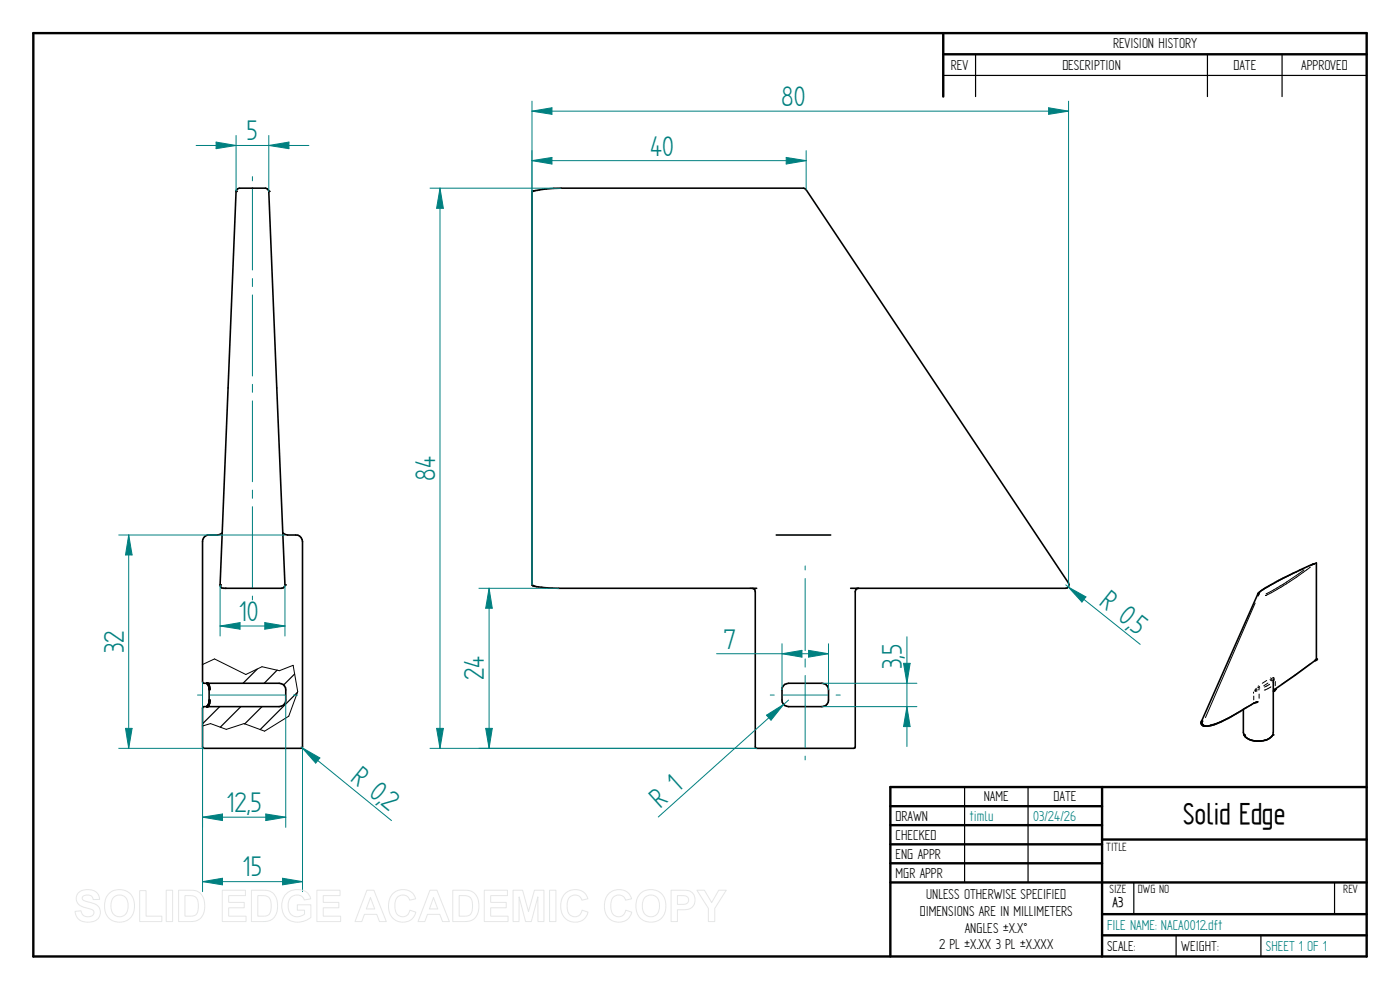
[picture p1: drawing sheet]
<svg xmlns="http://www.w3.org/2000/svg" width="297mm" height="210mm" viewBox="0 0 297 210" stroke-linecap="round" stroke-linejoin="round" font-family="sans-serif">
<g fill="none" stroke="#000" stroke-width=".51">
<path d="M7.1 7h282.8v195.9h-282.8zM200.1 7v13.5M200.1 11.5h89.8M188.9 171h44.9M188.9 175h44.9M188.9 179.1h44.9M233.8 167v35.9M233.8 178.1h56.1M289.9 167h-101v35.9M188.9 183.1h44.9M188.9 187.2h101M233.8 193.9h56.1"/>
<path d="M233.8 198.4h56.1"/>
</g>
<g fill="none" stroke="#000" stroke-width=".25">
<path d="M200.1 16h89.8M207 11.5v9M256.2 11.5v9M272 11.5v9M46.6 149.9l-3.6 3.6M51.1 149.9l-4.4 4.4M54.6 141.9l-3 3M55.6 149.9l-3.7 3.7M58.8 142.2l-2.8 2.7M62.5 143l-2.3 2.3M63.1 146.9l-7.9 7.9M204.6 167v20.2"/>
<path d="M218.1 167v20.2M240.5 187.3v6.6M249.5 198.4v4.5M267.5 198.4v4.5M283.1 187.3v6.6"/>
</g>
<g fill="none" stroke="#000" stroke-width=".34">
<path d="M50.8 39.9l-.4 .1-.3 .6M50.8 39.9h5.5l.4 .1 .3 .6M50.1 40.6l-3.4 83.5 .3 .6 .4 .1h12.3l.7-.4 .1-.3-3.5-83.5M112.9 40.6v83.5l.1 .1M112.9 40.6l3-.5 3.1-.2 51.8 .1 55.9 83.7a.74 .74 0 0 1-.6 1.1h-45.6M47.2 113l-.5 .4-.6 .1h-1.7a1.34 1.34 0 0 0-1.4 1.4l.1 30h16.1a1.34 1.34 0 0 1 1.4 1.4v2.2a1.4 1.4 0 0 1-1.4 1.4l-16.1 .1v8.7h21l.1-43.8a1.42 1.42 0 0 0-1.5-1.4h-1.7l-.5-.1-.5-.4M164.7 113.5h11.5M278 120l1.3-.6v20.4M278.6 119.7l-5.9 2.7a22.9 22.9 0 0 0-5.8 3.5M113 124.2l2.7 .5 2.8 .1h42M159.5 124.8l.6 .3 .1 .4v33l.3 .2h20.9v-33.2l.4-.6 .4-.1M266.8 126l-11.9 27"/>
<path d="M279.1 140l-.1 .1M44.2 145.4v.1M44.2 145.6l.1 .1M44.2 149.3v.1M44.3 145.8h.1M44.3 148.9v.2M44.3 145.9l.1 .1M44.4 146v.1M44.4 146.2v.1M44.4 146.3v2.2M44.4 148.6v.2M166.5 145.2l.8-.3h7.1a1.34 1.34 0 0 1 1.4 1.4v2.2a1.4 1.4 0 0 1-1.4 1.4h-7.1a1.34 1.34 0 0 1-1.4-1.4v-2.6z"/>
<path d="M254.8 153.1v.2M254.8 153.4v.2M254.9 153v.1M255.1 153.8v.1M255.3 154h.1M255.4 154h.1M263.8 150.5l.1 5.3M263.8 150.5l-4.8 2.7-2.1 .7-1.4 .1M263.9 155.9l.1 .1M266.5 149l-2.7 1.5M270 155.9l-.8 .8-1.7 .5h-1.4l-1.1-.3-1-.8M270.1 144.5l-.1 11.3"/>
<path d="M270.4 146.3h-.1M278.9 140.2l-8.4 6"/>
</g>
<g fill="none" stroke="#000" stroke-width=".21">
<path d="M181.9 124.8h.1M182.1 124.8h.1M266.3 127.9l-10.6 24.3M266.8 126.2h.1M266.8 126.2v.1M267 126.3l-.1 .1M268.5 126.3h.1M276.5 120.7l-4.6 2.2-4 2.2M276.6 120.9l-4.3 3-3.7 2.1M278 120.4l-6.3 4.2-3.2 1.7M43 141l2.5-1.2 6.7 3.3 3.4-1.7 3.7 .9 2.9-1.2 1 5.6-1.9 5.2-5.2 3.2-4.3-1.6-3.8 1.2-3.3-1.2-1.7 .5M254.8 153.2l.1 .3"/>
<path d="M254.9 153.5h.1M255.1 153.7v.2M264.7 149.9a32 32 0 0 1-7.9 3.9h-.1M265.1 156.8a5.4 5.4 0 0 0 3.8 0M265.9 146.8v.3M266 147.7v.8M266 149.1v.1M266.2 149.1h.1M266.5 149.1h.1M266.5 146l-.3 .4M266.7 148.9h.1M266.7 146.6l-.4 .1"/>
<path d="M266.7 146.3l-.5 .3M266.8 148.8l-.4 .1M266.9 145.8h.1M266.9 145.9l.1 .1M266.9 148.9l-.4 .2M266.9 148.8l-.2 .1M267 145.5l-.1 .1M267.1 146.2v.2M267.1 147.2v.9M267.1 145.6l.2 .2M267.3 146h-.1M268.7 144.4l-.9 .5"/>
<path d="M269 144.9l-.9 .6M269.3 145.2l-1 .6M269.5 144.1l.1 .2M269.6 145.7l-1.4 .7M269.6 143.8h-.1M269.7 144h.1M269.7 144l.1 .1M269.9 144.3l-.2 .1M270 144.4h.1M270 143.8h.3M270.2 144.3h.1M270.3 144l-.3 .1"/>
<path d="M270.3 146.3h.1M270.3 144l-.1 .3M270.3 146.3l-.1 .2M270.6 144.6v.9M270.6 146.1l-.1 .1M278 140.8l-6.1 4.4"/>
</g>
<g fill="#000">
<circle cx="50.1" cy="40.6" r=".17"/>
<circle cx="57" cy="40.6" r=".17"/>
<circle cx="112.9" cy="40.6" r=".17"/>
<circle cx="278.6" cy="119.6" r=".17"/>
<circle cx="46.7" cy="124.1" r=".17"/>
<circle cx="47.8" cy="124.8" r=".17"/>
<circle cx="60.5" cy="124.1" r=".17"/>
<circle cx="113" cy="124.2" r=".17"/>
<circle cx="266.8" cy="126.1" r=".17"/>
<circle cx="266.9" cy="125.9" r=".17"/>
<circle cx="279.1" cy="140" r=".17"/>
<circle cx="279.2" cy="139.9" r=".17"/>
<circle cx="279.3" cy="139.9" r=".17"/>
<circle cx="279.3" cy="139.8" r=".17"/>
<circle cx="43.9" cy="144.9" r=".17"/>
<circle cx="43.9" cy="149.9" r=".17"/>
<circle cx="43.9" cy="145" r=".17"/>
<circle cx="43.9" cy="149.8" r=".17"/>
<circle cx="44" cy="145.1" r=".17"/>
<circle cx="44" cy="149.8" r=".17"/>
<circle cx="44" cy="145.2" r=".17"/>
<circle cx="44" cy="149.7" r=".17"/>
<circle cx="44.1" cy="149.7" r=".17"/>
<circle cx="44.1" cy="145.2" r=".17"/>
<circle cx="44.1" cy="149.6" r=".17"/>
<circle cx="44.2" cy="145.3" r=".17"/>
<circle cx="44.2" cy="149.5" r=".17"/>
<circle cx="44.2" cy="145.4" r=".17"/>
<circle cx="44.2" cy="149.4" r=".17"/>
<circle cx="44.2" cy="145.5" r=".17"/>
<circle cx="44.3" cy="145.7" r=".17"/>
<circle cx="44.3" cy="149.2" r=".17"/>
<circle cx="44.3" cy="149.1" r=".17"/>
<circle cx="44.3" cy="145.8" r=".17"/>
<circle cx="44.3" cy="149" r=".17"/>
<circle cx="44.4" cy="146.1" r=".17"/>
<circle cx="44.4" cy="146" r=".17"/>
<circle cx="44.4" cy="148.6" r=".17"/>
<circle cx="44.4" cy="146.3" r=".17"/>
<circle cx="44.4" cy="148.5" r=".17"/>
<circle cx="44.4" cy="148.7" r=".17"/>
<circle cx="44.4" cy="148.8" r=".17"/>
<circle cx="44.4" cy="148.9" r=".17"/>
<circle cx="254.8" cy="153.3" r=".17"/>
<circle cx="254.8" cy="153.5" r=".17"/>
<circle cx="254.8" cy="153.2" r=".17"/>
<circle cx="254.8" cy="153.6" r=".17"/>
<circle cx="254.9" cy="153.6" r=".17"/>
<circle cx="254.9" cy="153" r=".17"/>
<circle cx="254.9" cy="153.1" r=".17"/>
<circle cx="254.9" cy="153.7" r=".17"/>
<circle cx="255" cy="153.8" r=".17"/>
<circle cx="255.1" cy="153.9" r=".17"/>
<circle cx="255.2" cy="153.9" r=".17"/>
<circle cx="255.4" cy="154" r=".17"/>
<circle cx="255.5" cy="154" r=".17"/>
<circle cx="263.9" cy="155.8" r=".17"/>
<circle cx="264" cy="156" r=".17"/>
<circle cx="266" cy="149.2" r=".17"/>
<circle cx="270" cy="155.9" r=".17"/>
<circle cx="270.2" cy="146.6" r=".17"/>
<circle cx="270.2" cy="146.5" r=".17"/>
<circle cx="270.3" cy="146.4" r=".17"/>
<circle cx="270.4" cy="146.3" r=".17"/>
<circle cx="270.5" cy="146.3" r=".17"/>
<circle cx="270.5" cy="146.2" r=".17"/>
<circle cx="278.9" cy="140.1" r=".17"/>
<circle cx="279" cy="140.1" r=".17"/>
</g>
<path d="M165.9 136.6v9.7M165.9 138.7l4.2-.7v1.4zM175.8 136.6v9.7" fill="none" stroke="#008080" stroke-width=".21"/>
<path d="M165.9 138.7l4.2-.7v1.4z" fill="#008080"/>
<path d="M171.5 138l4.3 .7-4.3 .7z" fill="none" stroke="#008080" stroke-width=".21"/>
<path d="M171.5 138l4.3 .7-4.3 .7z" fill="#008080"/>
<path d="M101.6 124.8h16.9M103.8 124.8l.6 4.2h-1.4zM152 138.7h23.8M101.6 158.7h58.9" fill="none" stroke="#008080" stroke-width=".21"/>
<path d="M103.8 124.8l.6 4.2h-1.4z" fill="#008080"/>
<path d="M103 154.5h1.4l-.6 4.2z" fill="none" stroke="#008080" stroke-width=".21"/>
<path d="M103 154.5h1.4l-.6 4.2z" fill="#008080"/>
<path d="M91.2 39.9h27.8M93.3 39.9l.8 4.3h-1.5zM103.8 124.8v33.9M91.2 158.7h69.3" fill="none" stroke="#008080" stroke-width=".21"/>
<path d="M93.3 39.9l.8 4.3h-1.5z" fill="#008080"/>
<path d="M92.6 154.5h1.5l-.8 4.2z" fill="none" stroke="#008080" stroke-width=".21"/>
<path d="M92.6 154.5h1.5l-.8 4.2z" fill="#008080"/>
<path d="M93.3 39.9v118.8M43 158.5v30.6M64.2 158.5v30.6M43 187l4.2-.7v1.4z" fill="none" stroke="#008080" stroke-width=".21"/>
<path d="M43 187l4.2-.7v1.4z" fill="#008080"/>
<path d="M59.9 186.3l4.3 .7-4.3 .7z" fill="none" stroke="#008080" stroke-width=".21"/>
<path d="M59.9 186.3l4.3 .7-4.3 .7z" fill="#008080"/>
<path d="M45.8 30.1l4.3 .8-4.3 .6zM50.1 28.7v11.9M57 28.7v11.9M43 187h21.2" fill="none" stroke="#008080" stroke-width=".21"/>
<path d="M45.8 30.1l4.3 .8-4.3 .6z" fill="#008080"/>
<path d="M57 30.9l4.3-.8v1.4z" fill="none" stroke="#008080" stroke-width=".21"/>
<path d="M57 30.9l4.3-.8v1.4z" fill="#008080"/>
<path d="M41.6 30.9h23.9M46.7 124.1v10.8M46.7 132.8l4.2-.7v1.4zM60.5 124.1v10.8" fill="none" stroke="#008080" stroke-width=".21"/>
<path d="M46.7 132.8l4.2-.7v1.4z" fill="#008080"/>
<path d="M56.2 132.1l4.3 .7-4.3 .7z" fill="none" stroke="#008080" stroke-width=".21"/>
<path d="M56.2 132.1l4.3 .7-4.3 .7z" fill="#008080"/>
<path d="M112.9 32v92.1M112.9 34.1l4.2-.7v1.4zM171 32v8.3M46.7 132.8h13.8" fill="none" stroke="#008080" stroke-width=".21"/>
<path d="M112.9 34.1l4.2-.7v1.4z" fill="#008080"/>
<path d="M166.8 33.4l4.2 .7-4.2 .7z" fill="none" stroke="#008080" stroke-width=".21"/>
<path d="M166.8 33.4l4.2 .7-4.2 .7z" fill="#008080"/>
<path d="M112.9 34.1h58.1M43 144.7v30.8M60.6 147.4v28.1M43 173.4l4.2-.7v1.4z" fill="none" stroke="#008080" stroke-width=".21"/>
<path d="M43 173.4l4.2-.7v1.4z" fill="#008080"/>
<path d="M56.4 172.7l4.2 .7-4.2 .7z" fill="none" stroke="#008080" stroke-width=".21"/>
<path d="M56.4 172.7l4.2 .7-4.2 .7z" fill="#008080"/>
<path d="M112.9 21.5v102.6M112.9 23.6l4.2-.7v1.4zM226.7 21.5v102.9M43 173.4h17.6" fill="none" stroke="#008080" stroke-width=".21"/>
<path d="M112.9 23.6l4.2-.7v1.4z" fill="#008080"/>
<path d="M222.5 22.9l4.2 .7-4.2 .7z" fill="none" stroke="#008080" stroke-width=".21"/>
<path d="M222.5 22.9l4.2 .7-4.2 .7z" fill="#008080"/>
<path d="M112.9 23.6h113.8M174.4 144.9h20.1M174.4 149.9h20.1M191.7 140.7h1.4l-.7 4.2z" fill="none" stroke="#008080" stroke-width=".21"/>
<path d="M191.7 140.7h1.4l-.7 4.2z" fill="#008080"/>
<path d="M192.4 149.9l.7 4.2h-1.4z" fill="none" stroke="#008080" stroke-width=".21"/>
<path d="M192.4 149.9l.7 4.2h-1.4z" fill="#008080"/>
<path d="M25.2 113.5h35.2M27.3 113.5l.7 4.2h-1.4zM192.4 135.1v23.3M25.2 158.7h18" fill="none" stroke="#008080" stroke-width=".21"/>
<path d="M27.3 113.5l.7 4.2h-1.4z" fill="#008080"/>
<path d="M26.6 154.5h1.4l-.7 4.2z" fill="none" stroke="#008080" stroke-width=".21"/>
<path d="M26.6 154.5h1.4l-.7 4.2z" fill="#008080"/>
<g fill="none" stroke="#008080" stroke-width=".21">
<path d="M53.6 37.5v.9M53.6 40.1v17.2M53.6 59.1v1.7M53.6 62.6v17.2M53.6 81.5v1.7M53.6 85v17.2M27.3 113.5v45.2M53.6 104v1.7M53.6 107.5v17.1M53.6 126.4v.9M170.8 120.1v.8M170.8 122.7v15.3"/>
<path d="M170.8 139.8v1.7M226.1 124.1l15.8 12.6M226.7 124.5l3.7 2.1-.9 1.1zM41.9 147.4h.9M44.6 147.4h15.9M62.3 147.4h.8M163.4 147.4h.9M166 147.4h9.6M170.8 143.3v15.3M177.4 147.4h.9M170.8 160.4v.8"/>
</g>
<path d="M226.7 124.5l3.7 2.1-.9 1.1z" fill="#008080"/>
<path d="M162.6 151.7l3.6-2.3-2.6 3.4zM167.3 148.5l-27.6 24.8" fill="none" stroke="#008080" stroke-width=".21"/>
<path d="M162.6 151.7l3.6-2.3-2.6 3.4z" fill="#008080"/>
<path d="M63.9 158.5l19.2 15.6M64.1 158.6l3.8 2.2-.9 1.1z" fill="none" stroke="#008080" stroke-width=".21"/>
<path d="M64.1 158.6l3.8 2.2-.9 1.1z" fill="#008080"/>
<g fill="none" stroke="#e6e6e6" stroke-width=".21">
<path d="M16.6 189.4a3.1 3.1 0 0 1 4.1 .2l.4 1.2h-1.3a1.26 1.26 0 0 0-1.1-.9 1.26 1.26 0 0 0-1.3 .6l.2 .4 .8 .4a3.8 3.8 0 0 1 2.6 1.2 2.14 2.14 0 0 1-.2 2.3 2.14 2.14 0 0 1-2.2 .8 2.4 2.4 0 0 1-2.7-2.3l1.3-.1a1.43 1.43 0 0 0 1.2 1.3 1.43 1.43 0 0 0 1.5-.9 1.27 1.27 0 0 0-1.3-.9 2.44 2.44 0 0 1-2.4-2.1l.1-.7zM23.1 189.6a3.3 3.3 0 0 1 3.9-.5 3.3 3.3 0 0 1 1.5 3.6 3.2 3.2 0 0 1-3.7 2.9 3.2 3.2 0 0 1-2.6-3.9l.3-1.2zM24 190.4a1.85 1.85 0 0 1 2.3-.3 1.85 1.85 0 0 1 .9 2.1 1.85 1.85 0 0 1-.9 2 1.85 1.85 0 0 1-2.2-.3 3.2 3.2 0 0 1-.1-3.5zM29.6 188.9h1.4v5.5h3.3v1.1h-4.7zM35.3 188.8h1.3v6.7h-1.3zM37.9 188.8h2.4a2.84 2.84 0 0 1 3.1 3.4 2.79 2.79 0 0 1-3 3.3h-2.5zM39.2 190a2.79 2.79 0 0 1 2.5 .5 3.4 3.4 0 0 1-.3 3.6l-.5 .2-1.7 .1zM47.2 188.8h4.9v1.2h-3.6v1.4h3.3v1.2h-3.3v1.8h3.7v1.1h-5zM53.3 188.8h2.5a2.84 2.84 0 0 1 3.1 3.4 2.79 2.79 0 0 1-3 3.3h-2.6zM54.7 190a2.79 2.79 0 0 1 2.5 .5 3.4 3.4 0 0 1-.3 3.6l-.6 .2-1.6 .1zM60.6 189.7a3.4 3.4 0 0 1 5 .2l.3 .8-1.3 .2a1.82 1.82 0 0 0-2.3-.9 1.82 1.82 0 0 0-1.2 2.1 2.05 2.05 0 0 0 1.1 2.2 2.05 2.05 0 0 0 2.4-.4v-.8h-1.5v-1.2h2.9v2.7a3.9 3.9 0 0 1-5.6-.3 4 4 0 0 1 .2-4.6zM67.2 188.8h4.9v1.2h-3.5v1.4h3.3v1.2h-3.3v1.8h3.7v1.1h-5.1z"/>
<path d="M77.8 188.8h1.5l2.7 6.7h-1.5l-.6-1.5h-2.6l-.5 1.5h-1.5zM78.6 190.4l.9 2.4h-1.8zM83.3 189.6a2.88 2.88 0 0 1 4.9 1.1l-1.3 .3a1.6 1.6 0 0 0-1.9-1.1 1.6 1.6 0 0 0-1.2 1.8 2.26 2.26 0 0 0 1.3 2.7 1.52 1.52 0 0 0 1.9-1.3l1.2 .4a2.98 2.98 0 0 1-3.5 2.1 2.98 2.98 0 0 1-2.3-3.4l.2-1.4zM91.2 188.8h1.5l2.6 6.7h-1.4l-.6-1.5h-2.6l-.6 1.5h-1.4zM92 190.4l.9 2.4h-1.8zM96.1 188.8h2.4a2.84 2.84 0 0 1 3.1 3.4 2.79 2.79 0 0 1-3 3.3h-2.5zM97.4 190a2.79 2.79 0 0 1 2.5 .5 3.4 3.4 0 0 1-.3 3.6l-.6 .2-1.6 .1zM102.7 188.8h5v1.2h-3.6v1.4h3.3v1.2h-3.3v1.8h3.7v1.1h-5.1zM108.8 188.8h2.1l1.2 4.6 1.3-4.6h2v6.7h-1.3v-5.2l-1.4 5.2h-1.2l-1.4-5.2v5.2h-1.3zM116.6 188.8h1.3v6.7h-1.3zM119.8 189.6a2.88 2.88 0 0 1 4.9 1.1l-1.3 .3a1.6 1.6 0 0 0-1.8-1.1 1.6 1.6 0 0 0-1.3 1.8 2.26 2.26 0 0 0 1.3 2.7 1.52 1.52 0 0 0 1.9-1.3l1.3 .4a2.98 2.98 0 0 1-3.5 2.1 2.98 2.98 0 0 1-2.3-3.4l.2-1.4zM129.1 189.6a2.88 2.88 0 0 1 4.9 1.1l-1.3 .3a1.6 1.6 0 0 0-1.9-1.1 1.6 1.6 0 0 0-1.2 1.8 2.26 2.26 0 0 0 1.3 2.7 1.52 1.52 0 0 0 1.9-1.3l1.2 .4a2.98 2.98 0 0 1-3.5 2.1 2.98 2.98 0 0 1-2.3-3.4l.2-1.4z"/>
<path d="M135.8 189.6a3.3 3.3 0 0 1 3.9-.5 3.3 3.3 0 0 1 1.5 3.6 3.2 3.2 0 0 1-3.6 2.9 3.2 3.2 0 0 1-2.7-3.9l.3-1.2zM136.8 190.4a1.85 1.85 0 0 1 2.2-.3 1.85 1.85 0 0 1 .9 2.1 1.85 1.85 0 0 1-.9 2 1.85 1.85 0 0 1-2.2-.3 3.2 3.2 0 0 1 0-3.5zM142.4 188.8h2.1a2.48 2.48 0 0 1 2.7 1.1 2.12 2.12 0 0 1-.1 2.2 2.12 2.12 0 0 1-2.1 .9h-1.3v2.5h-1.3zM143.7 190h.7a1.26 1.26 0 0 1 1.7 .9 1.17 1.17 0 0 1-1.6 1h-.8zM147.8 188.8h1.6l1.6 2.7 1.5-2.7h1.6l-2.5 3.9v2.8h-1.3v-2.8z"/>
</g>
<text font-size="7.1" x="251" y="174.8">Solid Edge</text>
<g font-size="6.8" fill="#008080">
<text x="165.7" y="22.5">80</text>
<text x="52.3" y="29.8">5</text>
<text x="138" y="33">40</text>
<text x="92.3" y="101.9" transform="rotate(-90 92.3 101.9)">84</text>
<text x="50.7" y="131.7">10</text>
<text x="233" y="128.2" transform="rotate(38 233 128.2)">R 0,</text>
<text x="153.5" y="137.6">7</text>
<text x="239.5" y="133.4" transform="rotate(38 239.5 133.4)">5</text>
<text x="26.2" y="138.5" transform="rotate(-90 26.2 138.5)">32</text>
<text x="191.3" y="142" transform="rotate(-90 191.3 142)">3,5</text>
<text x="102.7" y="144.3" transform="rotate(-90 102.7 144.3)">24</text>
<text x="74.1" y="165.4" transform="rotate(39 74.1 165.4)">R 0,</text>
<text x="48" y="172.3">12,5</text>
<text x="80.6" y="170.6" transform="rotate(39 80.6 170.6)">2</text>
<text x="140.1" y="171.5" transform="rotate(-42 140.1 171.5)">R 1</text>
<text x="51.5" y="185.9">15</text>
</g>
<g font-size="3.4">
<text x="236.1" y="10.3">REVISION HISTORY</text>
<text x="201.7" y="14.8">REV</text>
<text x="225.4" y="14.8">DESCRIPTION</text>
<text x="261.7" y="14.8">DATE</text>
<text x="276" y="14.8">APPROVED</text>
<text x="208.7" y="170">NAME</text>
<text x="223.5" y="170">DATE</text>
<text x="190" y="174.1">DRAWN</text>
<text x="190" y="178.1">CHECKED</text>
<text x="190" y="182.2">ENG APPR</text>
<text x="190" y="186.2">MGR APPR</text>
<text x="196.5" y="190.8">UNLESS OTHERWISE SPECIFIED</text>
<text x="195.1" y="194.3">DIMENSIONS ARE IN MILLIMETERS</text>
<text x="204.7" y="197.8">ANGLES ±X.X°</text>
<text x="236" y="192.5">A3</text>
<text x="199.2" y="201.4">2 PL ±X.XX 3 PL ±X.XXX</text>
<text x="234.9" y="201.7">SCALE:</text>
<text x="250.6" y="201.7">WEIGHT:</text>
</g>
<g font-size="3.4" fill="#008080">
<text x="205.7" y="174.1">timlu</text>
<text x="219.2" y="174.1">03/24/26</text>
<text x="234.9" y="197.2">FILE NAME: NACA0012.dft</text>
<text x="268.6" y="201.7">SHEET 1 OF 1</text>
</g>
<g font-size="2.9">
<text x="234.7" y="180.4">TITLE</text>
<text x="235.4" y="189.5">SIZE</text>
<text x="241.4" y="189.5">DWG NO</text>
<text x="285" y="189.5">REV</text>
</g>
</svg>
